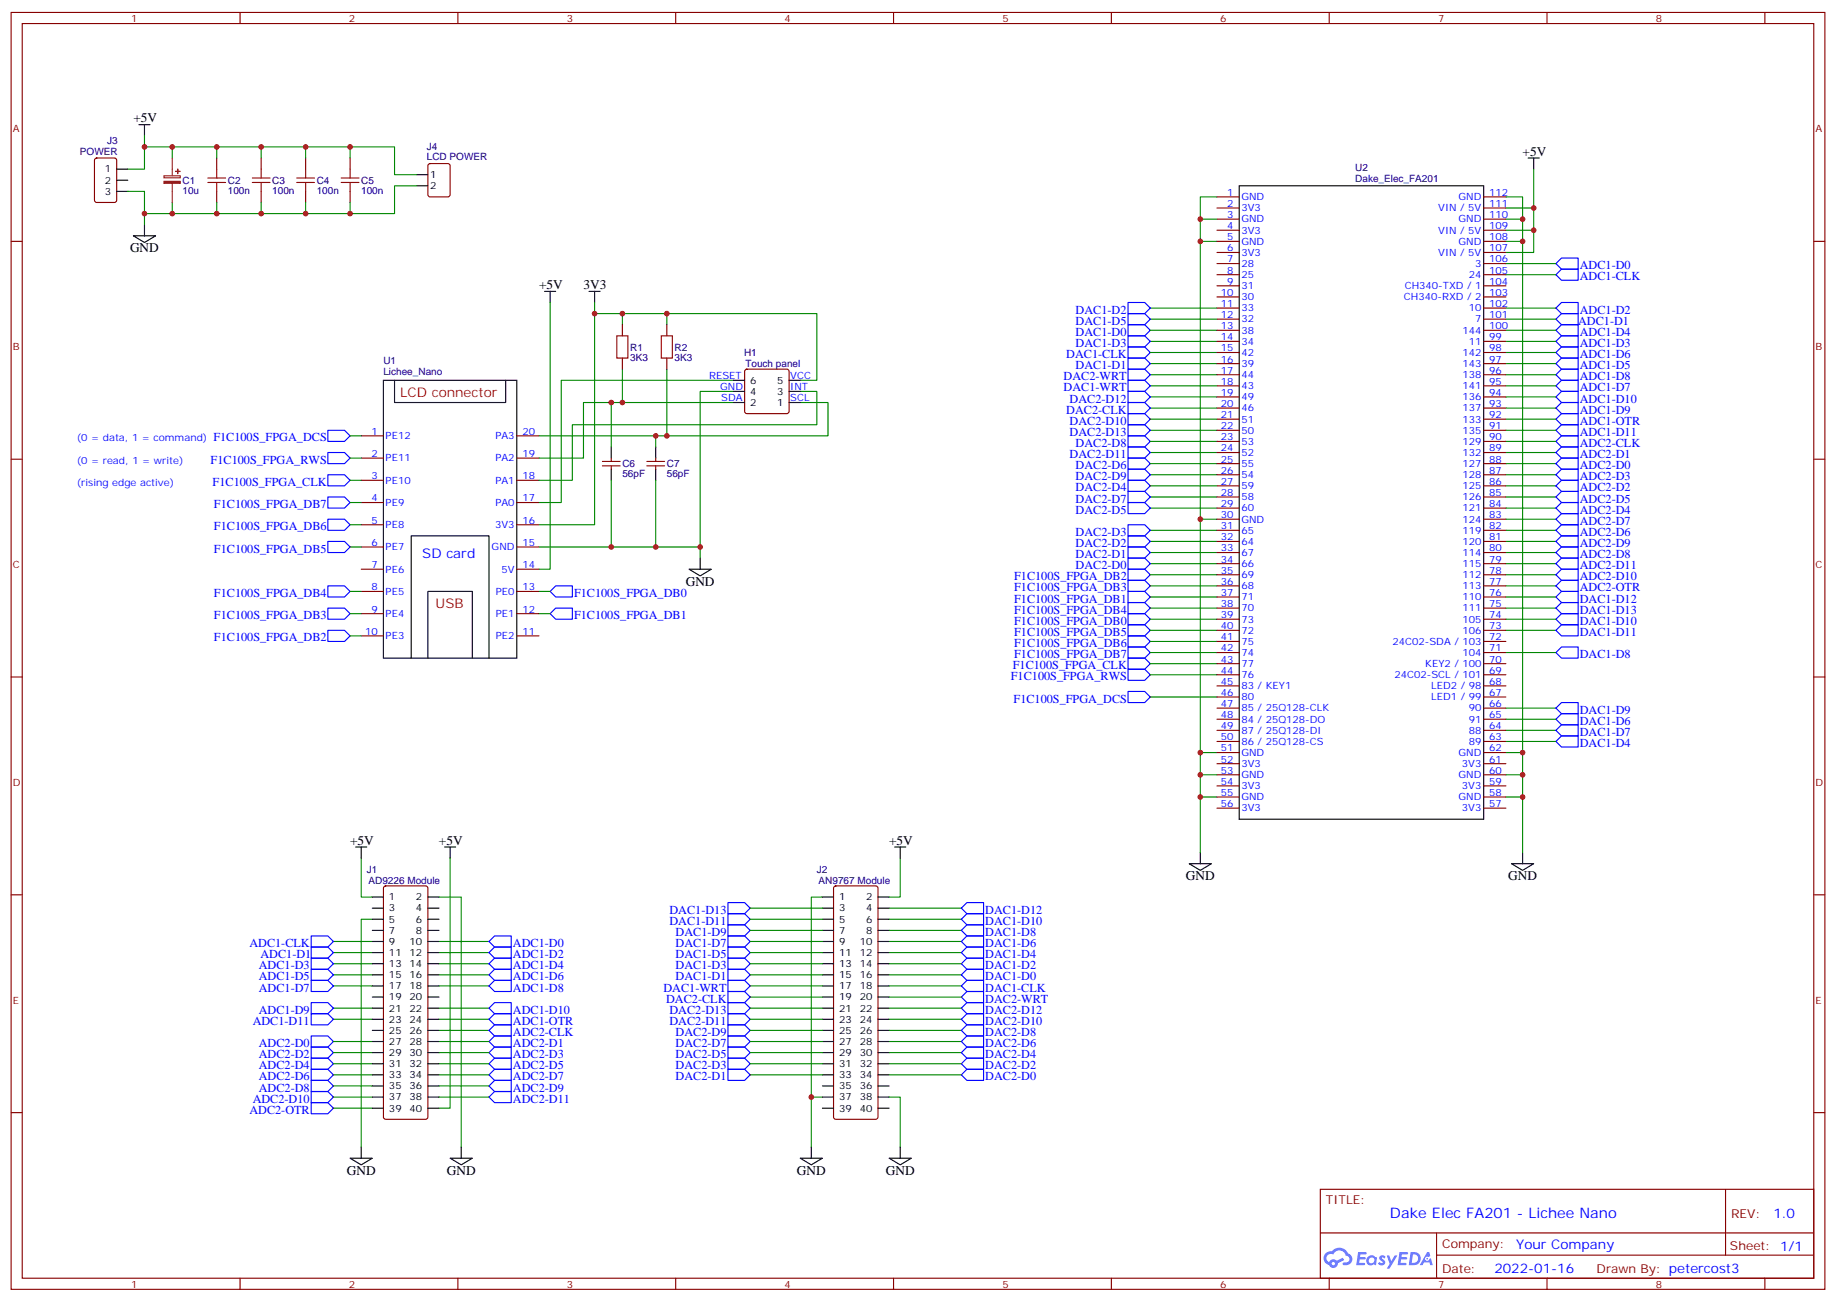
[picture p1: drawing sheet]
<svg xmlns="http://www.w3.org/2000/svg" width="583mm" height="413mm" viewBox="0 0 583 413" stroke-linecap="round" stroke-linejoin="round" font-family="sans-serif">
<g fill="none" stroke="#870000" stroke-width=".35">
<path d="M3.5 4h575.8v405.3h-575.8zM7.1 7.5h568.6v398.3h-568.6zM76.2 4v3.5M145.3 4v3.5M214.5 4v3.5M283.6 4v3.5M352.8 4v3.5M421.9 4v3.5M491.1 4v3.5M560.2 4v3.5M3.5 76.6h3.6M575.7 76.6h3.6"/>
<path d="M3.5 145.8h3.6M575.7 145.8h3.6M3.5 214.9h3.6M575.7 214.9h3.6M3.5 284.1h3.6M575.7 284.1h3.6M3.5 353.2h3.6M575.7 353.2h3.6M419.1 377.5h156.6v28.3h-156.6zM547.7 377.6v20.8M419.1 391.4h156.5M456 398.4h119.6"/>
<path d="M456 391.4v14.1M76.2 405.8v3.5M145.3 405.8v3.5M214.5 405.8v3.5M283.6 405.8v3.5M352.8 405.8v3.5M421.9 405.8v3.5M491.1 405.8v3.5M560.2 405.8v3.5"/>
</g>
<g fill="#5487ff">
<path d="M438.1 398.7a1.22 1.22 0 0 1 1.7 .3l-.4 .6a.47 .47 0 0 0-.3-.4 .47 .47 0 0 0-.5 .1l.1 .3a1.14 1.14 0 0 1 .8 1.7 1.14 1.14 0 0 1-1.9 0l-.2-.2 .5-.5 .7 .4a.29 .29 0 0 0 .3-.3 .29 .29 0 0 0-.2-.3 1.04 1.04 0 0 1-.6-1.7z"/>
<path d="M431.1 397.5h2.3l.4 .2-.2 .5h-1.8l-.1 .9h1.5l.3 .3-.3 .4h-1.6l-.2 1.1h1.7l.2 .4-.2 .3h-2.6z"/>
<path d="M444.2 397.5l2.7 .2-.1 .5h-1.8l-.2 .9h1.6l.3 .3-.4 .4h-1.6l-.1 1.1h1.7l.2 .4-.2 .3h-2.7z"/>
<path d="M453 397.5h.7l.3 1.2-.6 .3a.69 .69 0 0 0-1 .3 .69 .69 0 0 0 .4 1 .69 .69 0 0 0 .9-.6l.5-.3 .6 2.2h-.8l-.3-.9h-1.7l-.5 .9h-.8z"/>
<path d="M440.2 398.6h.8l.6 1.8 1.1-1.8h.9l-2.6 4.1h-.8l.9-1.5z"/>
<path d="M447.8 397.5l-.6 4.1h1.3a2.11 2.11 0 0 0 2.5-2.1 2.11 2.11 0 0 0-2.5-2zM448.5 398.2a1.43 1.43 0 0 1 1.6 1.6 1.43 1.43 0 0 1-2 1.1z"/>
<path d="M434.1 399.1a1.54 1.54 0 0 0-.1 2.1 1.54 1.54 0 0 0 2.1 .2l.7 .2 .3-2.3-.6-.3a1.49 1.49 0 0 0-2.4 .1zM434.3 400.1a.95 .95 0 0 1 1.9 0 .95 .95 0 0 1-1.9 0z"/>
<path d="M420.8 397.8a2.18 2.18 0 0 0 1.1 3.8 1.44 1.44 0 0 0 1.6 .9 1.44 1.44 0 0 0 1.2-1.5l2-1-.5-.7-1.9 .9a1.47 1.47 0 0 0-2.4 .5 1.39 1.39 0 0 1-.7-2 1.39 1.39 0 0 1 2-.4 2.12 2.12 0 0 1 2.2-1.3 2.12 2.12 0 0 1 1.9 1.6 1.14 1.14 0 0 1 1 1.5 1.14 1.14 0 0 1-1.6 .7 .43 .43 0 0 0-.5 .3 .43 .43 0 0 0 .4 .5 1.98 1.98 0 0 0 2.5-1.2 1.98 1.98 0 0 0-1.2-2.5 3.1 3.1 0 0 0-5.3-.7l-.9 .1zM422.7 401.1a.55 .55 0 0 1 1.1 0 .55 .55 0 0 1-1.1 0z"/>
<circle cx="453" cy="399.6" r=".26"/>
</g>
<g fill="none" stroke="#000" stroke-width=".35">
<path d="M44.1 39.6h3.5M45.9 39.6v3.5M37 53.7h3.6M37 57.2h3.6M132.3 55.5h3.5M132.3 59h3.5M485.1 50.2h3.5M486.8 50.2v3.5M37 60.7h3.6M42.3 74.9h7.1l-3.5 2.1zM45.9 71.3v3.6M172.9 92.5h3.5"/>
<path d="M174.6 92.5v3.5M187 92.5h3.5M188.7 92.5v3.5M121.7 120.7h42.3v88.2h-42.3zM125.2 120.7v7.1h35.3v-7.1M232.8 127.8h3.6M232.8 124.2h3.6M232.8 120.7h3.6M250.5 127.8h3.5M250.5 124.2h3.5M250.5 120.7h3.5M194 141.9v3.5"/>
<path d="M194 148.9v3.6M208.1 141.9v3.5M208.1 148.9v3.6M222.2 177.2v3.5M218.7 180.7h7.1l-3.6 2.1zM130.5 208.9v-38.8h24.7v38.8M135.8 208.9v-21.2h14.1v21.2M112.9 268.9h3.5M114.7 268.9v3.5M141.1 268.9h3.5M142.9 268.9v3.5M284 268.9h3.5"/>
<path d="M285.8 268.9v3.5M377.5 274.2h7l-3.5 2.1zM381 270.7v3.5M479.8 274.2h7l-3.5 2.1zM483.3 270.7v3.5M118.2 284.8h3.5M118.2 288.3h3.5M118.2 291.8h3.5M118.2 295.3h3.5M118.2 298.9h3.5M135.8 284.8h3.5M135.8 288.3h3.5"/>
<path d="M135.8 291.8h3.5M135.8 295.3h3.5M135.8 298.9h3.5M261.1 284.8h3.5M261.1 288.3h3.5M261.1 291.8h3.5M261.1 295.3h3.5M261.1 298.9h3.5M278.7 284.8h3.5M278.7 288.3h3.5M278.7 291.8h3.5M278.7 295.3h3.5"/>
<path d="M278.7 298.9h3.5M118.2 302.4h3.5M118.2 305.9h3.5M118.2 309.5h3.5M118.2 313h3.5M118.2 316.5h3.5M135.8 302.4h3.5M135.8 305.9h3.5M135.8 309.5h3.5M135.8 313h3.5M135.8 316.5h3.5M261.1 302.4h3.5"/>
<path d="M261.1 305.9h3.5M261.1 309.5h3.5M261.1 313h3.5M261.1 316.5h3.5M278.7 302.4h3.5M278.7 305.9h3.5M278.7 309.5h3.5M278.7 313h3.5M278.7 316.5h3.5M118.2 320h3.5M118.2 323.6h3.5M118.2 327.1h3.5"/>
<path d="M118.2 330.6h3.5M118.2 334.2h3.5M118.2 337.7h3.5M135.8 320h3.5M135.8 323.6h3.5M135.8 327.1h3.5M135.8 330.6h3.5M135.8 334.2h3.5M135.8 337.7h3.5M261.1 320h3.5M261.1 323.6h3.5M261.1 327.1h3.5"/>
<path d="M261.1 330.6h3.5M261.1 334.2h3.5M261.1 337.7h3.5M278.7 320h3.5M278.7 323.6h3.5M278.7 327.1h3.5M278.7 330.6h3.5M278.7 334.2h3.5M278.7 337.7h3.5M118.2 341.2h3.5M118.2 344.7h3.5M118.2 348.3h3.5"/>
<path d="M118.2 351.8h3.5M135.8 341.2h3.5M135.8 344.7h3.5M135.8 348.3h3.5M135.8 351.8h3.5M261.1 341.2h3.5M261.1 344.7h3.5M261.1 348.3h3.5M261.1 351.8h3.5M278.7 341.2h3.5M278.7 344.7h3.5M278.7 348.3h3.5"/>
<path d="M278.7 351.8h3.5M111.1 367.7h7.1l-3.5 2.1zM114.7 364.1v3.6M142.9 367.7h7l-3.5 2.1zM146.4 364.1v3.6M254 367.7h7.1l-3.6 2.1zM257.5 364.1v3.6M282.2 367.7h7.1l-3.5 2.1zM285.8 364.1v3.6"/>
</g>
<g fill="none" stroke="#870000" stroke-width=".35">
<path d="M30.2 50.4l.5-.2h5.6l.7 .4v13l-.4 .6-5.9 .1-.7-.5v-12.9zM68.8 50.2v3.5M82.9 50.2v3.5M97 50.2v3.5M111.1 50.2v3.5M136.1 52.1l.4-.2h5.7l.6 .5 .1 9.4-.5 .7h-5.9l-.6-.4-.1-9.5zM68.8 60.7v3.6M82.9 60.7v3.6M97 60.7v3.6M111.1 60.7v3.6M197.6 103.1v3.5M197.6 113.7v3.5"/>
<path d="M211.7 103.1v3.5M211.7 113.7v3.5M236.6 117.4l.5-.2h12.7l.5 .2 .2 .5v12.7l-.3 .5-.4 .2h-12.7l-.5-.2-.2-.5v-12.7zM114.7 138.4h7M164 138.4h7.1M114.7 145.4h7M114.7 152.5h7M114.7 159.5h7M164 145.4h7.1M164 152.5h7.1M164 159.5h7.1M191.2 147.9h5.6"/>
<path d="M191.2 146.5h5.6M194 145.4v1.1M194 147.9v1M205.3 147.9h5.7M205.3 146.5h5.7M208.1 145.4v1.1M208.1 147.9v1M114.7 166.6h7M114.7 173.6h7M164 166.6h7.1M164 173.6h7.1M114.7 180.7h7"/>
<path d="M114.7 187.7h7M114.7 194.8h7M164 180.7h7.1M164 187.7h7.1M164 194.8h7.1M114.7 201.9h7M164 201.9h7.1M121.9 281.4l.5-.2h12.7l.5 .2 .2 .5v72.7l-.2 .5-.5 .2h-12.7l-.5-.2-.2-.5v-72.7zM264.8 281.4l.5-.2h12.7l.5 .2 .2 .5v72.7l-.2 .5-.5 .2h-12.7l-.5-.2-.2-.5v-72.7z"/>
</g>
<g fill="none" stroke="#008700" stroke-width=".35">
<path d="M45.9 43.1v10.6h-5.3M45.9 46.6h65.2v3.6M54.7 46.6v3.6M68.8 46.6v3.6M82.9 46.6v3.6M97 46.6v3.6M111.1 46.6h14.1v8.9h7.1M132.3 59h-7.1v8.8h-14.1M486.8 53.7v26.5h-8.8M40.6 60.7h5.3v10.6M54.7 64.3v3.5M68.8 64.3v3.5"/>
<path d="M82.9 64.3v3.5M97 64.3v3.5M111.1 64.3v3.5h-65.2M381 69.6h5.3M381 76.6h5.3M386.3 62.5h-5.3v208.2M478 62.5h5.3v208.2M478 69.6h5.3M478 76.6h5.3M478 73.1h8.8M478 66h8.8M174.6 96v84.7h-3.5"/>
<path d="M188.7 99.6h70.6v21.1h-5.3M188.7 96v70.6h-17.6M197.6 99.6v3.5M211.7 99.6v3.5M365.1 97.8h21.2M478 97.8h15.9M478 87.2h15.9M478 83.7h15.9M197.6 117.2v10.6M211.7 117.2v21.2M365.1 104.8h21.2M365.1 101.3h21.2"/>
<path d="M365.1 119h21.2M365.1 111.9h21.2M365.1 115.4h21.2M365.1 108.4h21.2M478 104.8h15.9M478 101.3h15.9M478 119h15.9M478 111.9h15.9M478 115.4h15.9M478 108.4h15.9M111.1 138.4h3.6M194 127.8v14.1"/>
<path d="M208.1 138.4v3.5M232.8 124.2h-10.6v53M232.8 127.8h-47.6v17.6h-14.1M232.8 120.7h-54.6v38.8h-7.1M254 127.8h8.8v10.6h-91.7M254 124.2h5.3v10.6h-77.6v17.7h-10.6M365.1 126h21.2M365.1 133.1h21.2M365.1 122.5h21.2M365.1 129.5h21.2M365.1 136.6h21.2M478 126h15.9"/>
<path d="M478 133.1h15.9M478 122.5h15.9M478 129.5h15.9M478 136.6h15.9M111.1 159.5h3.6M111.1 152.5h3.6M111.1 145.4h3.6M194 152.5v21.1M208.1 152.5v21.1M365.1 154.2h21.2M365.1 140.1h21.2M365.1 147.2h21.2"/>
<path d="M365.1 157.8h21.2M365.1 143.7h21.2M365.1 150.7h21.2M478 154.2h15.9M478 140.1h15.9M478 147.2h15.9M478 157.8h15.9M478 143.7h15.9M478 150.7h15.9M111.1 173.6h3.6M111.1 166.6h3.6M171.1 173.6h51.1"/>
<path d="M365.1 178.9h21.2M365.1 171.9h21.2M365.1 175.4h21.2M365.1 168.3h21.2M365.1 161.3h21.2M381 164.8h5.3M478 164.8h15.9M478 178.9h15.9M478 171.9h15.9M478 175.4h15.9M478 168.3h15.9M478 161.3h15.9"/>
<path d="M111.1 187.7h3.6M111.1 194.8h3.6M171.1 187.7h3.5M171.1 194.8h3.5M365.1 196.6h21.2M365.1 182.5h21.2M365.1 189.5h21.2M365.1 193h21.2M365.1 186h21.2M478 196.6h15.9M478 182.5h15.9M478 189.5h15.9"/>
<path d="M478 193h15.9M478 186h15.9M111.1 201.9h3.6M365.1 203.6h21.2M365.1 200.1h21.2M365.1 207.2h21.2M365.1 210.7h21.2M365.1 214.2h21.2M478 200.1h15.9M478 207.2h15.9M365.1 221.3h21.2M381 238.9h5.3"/>
<path d="M478 238.9h5.3M478 228.3h15.9M478 235.4h15.9M478 231.8h15.9M478 224.8h15.9M381 246h5.3M381 253h5.3M478 246h5.3M478 253h5.3M114.7 272.4v12.4h3.5M142.9 272.4v79.4h-3.6M285.8 272.4v12.4h-3.6"/>
<path d="M105.8 298.9h12.4M118.2 291.8h-3.5v72.3M139.3 284.8h7.1v79.3M139.3 298.9h15.9M238.1 298.9h23M238.1 288.3h23M238.1 291.8h23M238.1 295.3h23M261.1 284.8h-3.6v79.3M282.2 298.9h23M282.2 288.3h23M282.2 291.8h23"/>
<path d="M282.2 295.3h23M105.8 302.4h12.4M105.8 305.9h12.4M105.8 309.5h12.4M105.8 313h12.4M139.3 302.4h15.9M139.3 305.9h15.9M139.3 309.5h15.9M139.3 313h15.9M238.1 302.4h23M238.1 305.9h23M238.1 309.5h23"/>
<path d="M238.1 313h23M238.1 316.5h23M282.2 302.4h23M282.2 305.9h23M282.2 309.5h23M282.2 313h23M282.2 316.5h23M105.8 330.6h12.4M105.8 334.2h12.4M105.8 337.7h12.4M105.8 320h12.4M105.8 323.6h12.4"/>
<path d="M139.3 330.6h15.9M139.3 334.2h15.9M139.3 337.7h15.9M139.3 327.1h15.9M139.3 320h15.9M139.3 323.6h15.9M238.1 330.6h23M238.1 334.2h23M238.1 337.7h23M238.1 327.1h23M238.1 320h23M238.1 323.6h23"/>
<path d="M282.2 330.6h23M282.2 334.2h23M282.2 337.7h23M282.2 327.1h23M282.2 320h23M282.2 323.6h23M105.8 341.2h12.4M105.8 344.7h12.4M105.8 348.3h12.4M105.8 351.8h12.4M139.3 341.2h15.9M139.3 344.7h15.9"/>
<path d="M139.3 348.3h15.9M238.1 341.2h23M257.5 348.3h3.6M282.2 348.3h3.6v15.8M282.2 341.2h23"/>
</g>
<g fill="none" stroke="#00f" stroke-width=".35">
<path d="M358.1 96h5.3l1.7 1.8-1.7 1.8h-5.3zM358.1 99.6h5.3l1.7 1.7-1.7 1.8h-5.3zM495.7 85.4h5.2v3.6h-5.2l-1.8-1.8zM495.7 99.6h5.2v3.5h-5.2l-1.8-1.8zM495.7 81.9h5.2v3.5h-5.2l-1.8-1.7zM495.7 96h5.2v3.6h-5.2l-1.8-1.8zM358.1 103.1h5.3l1.7 1.7-1.7 1.8h-5.3zM358.1 117.2h5.3l1.7 1.8-1.7 1.7h-5.3zM358.1 110.1h5.3l1.7 1.8-1.7 1.8h-5.3zM358.1 113.7h5.3l1.7 1.7-1.7 1.8h-5.3zM358.1 106.6h5.3l1.7 1.8-1.7 1.7h-5.3zM495.7 106.6h5.2v3.5h-5.2l-1.8-1.7z"/>
<path d="M495.7 113.7h5.2v3.5h-5.2l-1.8-1.8zM495.7 103.1h5.2v3.5h-5.2l-1.8-1.8zM495.7 110.1h5.2v3.6h-5.2l-1.8-1.8zM495.7 117.2h5.2v3.5h-5.2l-1.8-1.7zM104.1 136.6h5.3l1.7 1.8-1.7 1.7h-5.3zM358.1 138.4h5.3l1.7 1.7-1.7 1.8h-5.3zM358.1 131.3h5.3l1.7 1.8-1.7 1.7h-5.3zM358.1 124.2h5.3l1.7 1.8-1.7 1.8h-5.3zM358.1 134.8h5.3l1.7 1.8-1.7 1.8h-5.3zM358.1 127.8h5.3l1.7 1.7-1.7 1.8h-5.3zM358.1 120.7h5.3l1.7 1.8-1.7 1.7h-5.3zM495.7 120.7h5.2v3.5h-5.2l-1.8-1.7z"/>
<path d="M495.7 127.8h5.2v3.5h-5.2l-1.8-1.8zM495.7 134.8h5.2v3.6h-5.2l-1.8-1.8zM495.7 124.2h5.2v3.6h-5.2l-1.8-1.8zM495.7 131.3h5.2v3.5h-5.2l-1.8-1.7zM495.7 138.4h5.2v3.5h-5.2l-1.8-1.8zM104.1 157.8h5.3l1.7 1.7-1.7 1.8h-5.3zM104.1 150.7h5.3l1.7 1.8-1.7 1.7h-5.3zM104.1 143.7h5.3l1.7 1.7-1.7 1.8h-5.3zM358.1 152.5h5.3l1.7 1.7-1.7 1.8h-5.3zM358.1 145.4h5.3l1.7 1.8-1.7 1.7h-5.3zM358.1 159.5h5.3l1.7 1.8-1.7 1.8h-5.3zM358.1 156h5.3l1.7 1.8-1.7 1.7h-5.3z"/>
<path d="M358.1 148.9h5.3l1.7 1.8-1.7 1.8h-5.3zM358.1 141.9h5.3l1.7 1.8-1.7 1.7h-5.3zM495.7 159.5h5.2v3.6h-5.2l-1.8-1.8zM495.7 152.5h5.2v3.5h-5.2l-1.8-1.8zM495.7 145.4h5.2v3.5h-5.2l-1.8-1.7zM495.7 156h5.2v3.5h-5.2l-1.8-1.7zM495.7 148.9h5.2v3.6h-5.2l-1.8-1.8zM495.7 141.9h5.2v3.5h-5.2l-1.8-1.7zM104.1 171.9h5.3l1.7 1.7-1.7 1.8h-5.3zM104.1 164.8h5.3l1.7 1.8-1.7 1.7h-5.3zM358.1 177.2h5.3l1.7 1.7-1.7 1.8h-5.3zM358.1 170.1h5.3l1.7 1.8-1.7 1.7h-5.3z"/>
<path d="M358.1 173.6h5.3l1.7 1.8-1.7 1.8h-5.3zM358.1 166.6h5.3l1.7 1.7-1.7 1.8h-5.3zM495.7 173.6h5.2v3.6h-5.2l-1.8-1.8zM495.7 166.6h5.2v3.5h-5.2l-1.8-1.8zM495.7 177.2h5.2v3.5h-5.2l-1.8-1.8zM495.7 170.1h5.2v3.5h-5.2l-1.8-1.7zM495.7 163.1h5.2v3.5h-5.2l-1.8-1.8zM104.1 193h5.3l1.7 1.8-1.7 1.8h-5.3zM104.1 186h5.3l1.7 1.7-1.7 1.8h-5.3zM176.4 186h5.3v3.5h-5.3l-1.8-1.8zM176.4 193h5.3v3.6h-5.3l-1.8-1.8zM358.1 198.3h5.3l1.7 1.8-1.7 1.8h-5.3z"/>
<path d="M358.1 191.3h5.3l1.7 1.7-1.7 1.8h-5.3zM358.1 184.2h5.3l1.7 1.8-1.7 1.7h-5.3zM358.1 180.7h5.3l1.7 1.8-1.7 1.7h-5.3zM358.1 187.7h5.3l1.7 1.8-1.7 1.8h-5.3zM358.1 194.8h5.3l1.7 1.8-1.7 1.7h-5.3zM495.7 194.8h5.2v3.5h-5.2l-1.8-1.7zM495.7 187.7h5.2v3.6h-5.2l-1.8-1.8zM495.7 198.3h5.2v3.6h-5.2l-1.8-1.8zM495.7 191.3h5.2v3.5h-5.2l-1.8-1.8zM495.7 180.7h5.2v3.5h-5.2l-1.8-1.7zM495.7 184.2h5.2v3.5h-5.2l-1.8-1.7zM104.1 200.1h5.3l1.7 1.8-1.7 1.7h-5.3z"/>
<path d="M358.1 219.5h5.3l1.7 1.8-1.7 1.7h-5.3zM358.1 212.4h5.3l1.7 1.8-1.7 1.8h-5.3zM358.1 208.9h5.3l1.7 1.8-1.7 1.7h-5.3zM358.1 205.4h5.3l1.7 1.8-1.7 1.7h-5.3zM358.1 201.9h5.3l1.7 1.7-1.7 1.8h-5.3zM495.7 205.4h5.2v3.5h-5.2l-1.8-1.7zM495.7 233.6h5.2v3.5h-5.2l-1.8-1.7zM495.7 226.6h5.2v3.5h-5.2l-1.8-1.8zM495.7 230.1h5.2v3.5h-5.2l-1.8-1.8zM495.7 223h5.2v3.6h-5.2l-1.8-1.8zM98.8 297.1h5.3l1.7 1.8-1.7 1.7h-5.3zM157 297.1h5.3v3.5h-5.3l-1.8-1.7z"/>
<path d="M231.1 286.5h5.3l1.7 1.8-1.7 1.8h-5.3zM231.1 290.1h5.3l1.7 1.7-1.7 1.8h-5.3zM231.1 293.6h5.3l1.7 1.7-1.7 1.8h-5.3zM231.1 297.1h5.3l1.7 1.8-1.7 1.7h-5.3zM306.9 286.5h5.3v3.6h-5.3l-1.7-1.8zM306.9 290.1h5.3v3.5h-5.3l-1.7-1.8zM306.9 293.6h5.3v3.5h-5.3l-1.7-1.8zM306.9 297.1h5.3v3.5h-5.3l-1.7-1.7zM98.8 318.3h5.3l1.7 1.7-1.7 1.8h-5.3zM98.8 311.2h5.3l1.7 1.8-1.7 1.7h-5.3zM98.8 307.7h5.3l1.7 1.8-1.7 1.7h-5.3zM98.8 304.2h5.3l1.7 1.7-1.7 1.8h-5.3z"/>
<path d="M98.8 300.6h5.3l1.7 1.8-1.7 1.8h-5.3zM155.2 309.5l1.8-1.8h5.3v3.5h-5.3zM157 318.3h5.3v3.5h-5.3l-1.8-1.8zM157 311.2h5.3v3.5h-5.3l-1.8-1.7zM157 304.2h5.3v3.5h-5.3l-1.8-1.8zM157 300.6h5.3v3.6h-5.3l-1.8-1.8zM231.1 311.2h5.3l1.7 1.8-1.7 1.7h-5.3zM231.1 314.7h5.3l1.7 1.8-1.7 1.8h-5.3zM231.1 318.3h5.3l1.7 1.7-1.7 1.8h-5.3zM231.1 300.6h5.3l1.7 1.8-1.7 1.8h-5.3zM231.1 304.2h5.3l1.7 1.7-1.7 1.8h-5.3zM231.1 307.7h5.3l1.7 1.8-1.7 1.7h-5.3z"/>
<path d="M306.9 311.2h5.3v3.5h-5.3l-1.7-1.7zM306.9 314.7h5.3v3.6h-5.3l-1.7-1.8zM306.9 318.3h5.3v3.5h-5.3l-1.7-1.8zM306.9 300.6h5.3v3.6h-5.3l-1.7-1.8zM306.9 304.2h5.3v3.5h-5.3l-1.7-1.8zM306.9 307.7h5.3v3.5h-5.3l-1.7-1.7zM98.8 328.9h5.3l1.7 1.7-1.7 1.8h-5.3zM98.8 332.4h5.3l1.7 1.8-1.7 1.7h-5.3zM98.8 335.9h5.3l1.7 1.8-1.7 1.7h-5.3zM98.8 339.4h5.3l1.7 1.8-1.7 1.8h-5.3zM98.8 321.8h5.3l1.7 1.8-1.7 1.7h-5.3zM157 328.9h5.3v3.5h-5.3l-1.8-1.8z"/>
<path d="M157 332.4h5.3v3.5h-5.3l-1.8-1.7zM157 335.9h5.3v3.5h-5.3l-1.8-1.7zM157 325.3h5.3v3.6h-5.3l-1.8-1.8zM157 321.8h5.3v3.5h-5.3l-1.8-1.7zM231.1 321.8h5.3l1.7 1.8-1.7 1.7h-5.3zM231.1 325.3h5.3l1.7 1.8-1.7 1.8h-5.3zM231.1 328.9h5.3l1.7 1.7-1.7 1.8h-5.3zM231.1 332.4h5.3l1.7 1.8-1.7 1.7h-5.3zM231.1 335.9h5.3l1.7 1.8-1.7 1.7h-5.3zM231.1 339.4h5.3l1.7 1.8-1.7 1.8h-5.3zM306.9 321.8h5.3v3.5h-5.3l-1.7-1.7zM306.9 325.3h5.3v3.6h-5.3l-1.7-1.8z"/>
<path d="M306.9 328.9h5.3v3.5h-5.3l-1.7-1.8zM306.9 332.4h5.3v3.5h-5.3l-1.7-1.7zM306.9 335.9h5.3v3.5h-5.3l-1.7-1.7zM306.9 339.4h5.3v3.6h-5.3l-1.7-1.8zM98.8 350h5.3l1.7 1.8-1.7 1.8h-5.3zM98.8 343h5.3l1.7 1.7-1.7 1.8h-5.3zM98.8 346.5h5.3l1.7 1.8-1.7 1.7h-5.3zM155.2 341.2l1.8-1.8h5.3v3.6h-5.3zM155.2 348.3l1.8-1.8h5.3v3.5h-5.3zM157 343h5.3v3.5h-5.3l-1.8-1.8z"/>
</g>
<g fill="none" stroke="#a10000" stroke-width=".35">
<path d="M66 57.9h5.6M66 56.5h5.6M68.8 53.7v2.8M68.8 57.9v2.8M80.1 57.9h5.6M80.1 56.5h5.6M82.9 53.7v2.8M82.9 57.9v2.8M94.2 57.9h5.6M94.2 56.5h5.6M97 53.7v2.8M97 57.9v2.8"/>
<path d="M108.3 57.9h5.6M108.3 56.5h5.6M111.1 53.7v2.8M111.1 57.9v2.8M195.8 106.6h3.5v7.1h-3.5zM209.9 106.6h3.5v7.1h-3.5z"/>
</g>
<path d="M52 55.8h5.2v.6h-5.2zM54.7 50.2v5.6M54.7 58.3v6" fill="none" stroke="#8c2424" stroke-width=".35"/>
<g fill="#8c2424" stroke="#8c2424" stroke-width=".35">
<path d="M52 57.6h5.2v.6h-5.2z"/>
<path d="M55.7 54.4h1.4z"/>
<path d="M56.4 53.7v1.4z"/>
</g>
<g fill="#c00">
<circle cx="211.7" cy="99.6" r=".88"/>
<circle cx="222.3" cy="173.6" r=".88"/>
<circle cx="194" cy="173.6" r=".88"/>
<circle cx="208.1" cy="173.6" r=".88"/>
<circle cx="188.7" cy="99.6" r=".88"/>
<circle cx="197.6" cy="99.6" r=".88"/>
<circle cx="194" cy="127.8" r=".88"/>
<circle cx="197.6" cy="127.8" r=".88"/>
<circle cx="211.7" cy="138.4" r=".88"/>
<circle cx="208.1" cy="138.4" r=".88"/>
<circle cx="257.5" cy="348.3" r=".88"/>
<circle cx="45.9" cy="46.6" r=".88"/>
<circle cx="54.7" cy="46.6" r=".88"/>
<circle cx="68.8" cy="46.6" r=".88"/>
<circle cx="82.9" cy="46.6" r=".88"/>
<circle cx="97" cy="46.6" r=".88"/>
<circle cx="45.9" cy="67.8" r=".88"/>
<circle cx="54.7" cy="67.8" r=".88"/>
<circle cx="68.8" cy="67.8" r=".88"/>
<circle cx="82.9" cy="67.8" r=".88"/>
<circle cx="97" cy="67.8" r=".88"/>
<circle cx="483.3" cy="69.6" r=".88"/>
<circle cx="483.3" cy="76.6" r=".88"/>
<circle cx="483.3" cy="238.9" r=".88"/>
<circle cx="483.3" cy="246" r=".88"/>
<circle cx="483.3" cy="253" r=".88"/>
<circle cx="381" cy="69.6" r=".88"/>
<circle cx="381" cy="76.6" r=".88"/>
<circle cx="381" cy="164.8" r=".88"/>
<circle cx="381" cy="238.9" r=".88"/>
<circle cx="381" cy="246" r=".88"/>
<circle cx="381" cy="253" r=".88"/>
<circle cx="486.8" cy="73.1" r=".88"/>
<circle cx="486.8" cy="66" r=".88"/>
<circle cx="111.1" cy="46.6" r=".88"/>
<circle cx="111.1" cy="67.8" r=".88"/>
</g>
<path d="M393.3 59h77.7v201.1h-77.7z" fill="none" stroke="#000" stroke-width=".35"/>
<g fill="none" stroke="#870000" stroke-width=".35">
<path d="M386.3 62.5h7M386.3 66h7M386.3 69.6h7M386.3 73.1h7M386.3 76.6h7M471 62.5h7M471 66h7M471 69.6h7M471 73.1h7M471 76.6h7M386.3 80.2h7M386.3 83.7h7"/>
<path d="M386.3 87.2h7M386.3 90.7h7M386.3 94.3h7M386.3 97.8h7M471 80.2h7M471 83.7h7M471 87.2h7M471 90.7h7M471 94.3h7M471 97.8h7M386.3 101.3h7M386.3 104.8h7"/>
<path d="M386.3 108.4h7M386.3 111.9h7M386.3 115.4h7M386.3 119h7M471 101.3h7M471 104.8h7M471 108.4h7M471 111.9h7M471 115.4h7M471 119h7M386.3 122.5h7M386.3 126h7"/>
<path d="M386.3 129.5h7M386.3 133.1h7M386.3 136.6h7M471 122.5h7M471 126h7M471 129.5h7M471 133.1h7M471 136.6h7M386.3 140.1h7M386.3 143.7h7M386.3 147.2h7M386.3 150.7h7"/>
<path d="M386.3 154.2h7M386.3 157.8h7M471 140.1h7M471 143.7h7M471 147.2h7M471 150.7h7M471 154.2h7M471 157.8h7M386.3 161.3h7M386.3 164.8h7M386.3 168.3h7M386.3 171.9h7"/>
<path d="M386.3 175.4h7M386.3 178.9h7M471 161.3h7M471 164.8h7M471 168.3h7M471 171.9h7M471 175.4h7M471 178.9h7M386.3 182.5h7M386.3 186h7M386.3 189.5h7M386.3 193h7"/>
<path d="M386.3 196.6h7M471 182.5h7M471 186h7M471 189.5h7M471 193h7M471 196.6h7M386.3 200.1h7M386.3 203.6h7M386.3 207.2h7M386.3 210.7h7M386.3 214.2h7M386.3 217.7h7"/>
<path d="M471 200.1h7M471 203.6h7M471 207.2h7M471 210.7h7M471 214.2h7M471 217.7h7M386.3 221.3h7M386.3 224.8h7M386.3 228.3h7M386.3 231.8h7M386.3 235.4h7M386.3 238.9h7"/>
<path d="M471 221.3h7M471 224.8h7M471 228.3h7M471 231.8h7M471 235.4h7M471 238.9h7M386.3 242.4h7M386.3 246h7M386.3 249.5h7M386.3 253h7M386.3 256.5h7M471 242.4h7"/>
<path d="M471 246h7M471 249.5h7M471 253h7M471 256.5h7"/>
</g>
<text font-size="4.6" fill="#00f" x="441.2" y="386.6">Dake Elec FA201 - Lichee Nano</text>
<g font-size="4.2">
<text x="42.3" y="38.9">+5V</text>
<text x="483.3" y="49.5">+5V</text>
<text x="41.3" y="80.2">GND</text>
<text x="171.1" y="91.8">+5V</text>
<text x="185.2" y="91.8">3V3</text>
<text x="217.7" y="186">GND</text>
<text x="111.1" y="268.2">+5V</text>
<text x="139.3" y="268.2">+5V</text>
<text x="282.2" y="268.2">+5V</text>
<text x="376.4" y="279.5">GND</text>
<text x="478.7" y="279.5">GND</text>
<text x="110.1" y="373">GND</text>
<text x="141.8" y="373">GND</text>
<text x="252.9" y="373">GND</text>
<text x="281.2" y="373">GND</text>
</g>
<g font-size="4.2" fill="#f00">
<text x="127" y="126">LCD connector</text>
<text x="138.3" y="193">USB</text>
</g>
<g font-size="4.2" fill="#00f">
<text x="134.1" y="177.2">SD card</text>
<text x="562.9" y="386.8">1.0</text>
<text x="481.3" y="396.4">Your Company</text>
<text x="474.4" y="404.2">2022-01-16</text>
</g>
<g font-size="3.9" fill="#00f">
<text x="501.5" y="89">ADC1-CLK</text>
<text x="501.5" y="85.4">ADC1-D0</text>
<text x="341.4" y="99.6">DAC1-D2</text>
<text x="501.5" y="99.6">ADC1-D2</text>
<text x="341.4" y="106.6">DAC1-D0</text>
<text x="341.4" y="103.1">DAC1-D5</text>
<text x="500.9" y="103.1">ADC1-D1</text>
<text x="501.5" y="106.6">ADC1-D4</text>
<text x="338.4" y="113.7">DAC1-CLK</text>
<text x="341.4" y="110.1">DAC1-D3</text>
<text x="501.5" y="110.1">ADC1-D3</text>
<text x="501.5" y="113.7">ADC1-D6</text>
<text x="341.4" y="117.2">DAC1-D1</text>
<text x="501.5" y="117.2">ADC1-D5</text>
<text x="337.6" y="120.7">DAC2-WRT</text>
<text x="337.6" y="124.2">DAC1-WRT</text>
<text x="501.5" y="124.2">ADC1-D7</text>
<text x="501.5" y="120.7">ADC1-D8</text>
<text x="338.4" y="131.3">DAC2-CLK</text>
<text x="339.5" y="127.8">DAC2-D12</text>
<text x="501.5" y="131.3">ADC1-D9</text>
<text x="501.5" y="127.8">ADC1-D10</text>
<text x="339.5" y="134.8">DAC2-D10</text>
<text x="501.5" y="134.8">ADC1-OTR</text>
<text x="67.7" y="140.1">F1C100S_FPGA_DCS</text>
<text x="339.5" y="138.4">DAC2-D13</text>
<text x="341.4" y="141.9">DAC2-D8</text>
<text x="501.5" y="138.4">ADC1-D11</text>
<text x="501.5" y="141.9">ADC2-CLK</text>
<text x="66.9" y="147.2">F1C100S_FPGA_RWS</text>
<text x="339.5" y="145.4">DAC2-D11</text>
<text x="341.4" y="148.9">DAC2-D6</text>
<text x="501.5" y="148.9">ADC2-D0</text>
<text x="501.5" y="145.4">ADC2-D1</text>
<text x="67.5" y="154.2">F1C100S_FPGA_CLK</text>
<text x="341.4" y="156">DAC2-D4</text>
<text x="341.4" y="152.5">DAC2-D9</text>
<text x="501.5" y="156">ADC2-D2</text>
<text x="501.5" y="152.5">ADC2-D3</text>
<text x="67.9" y="161.3">F1C100S_FPGA_DB7</text>
<text x="341.4" y="159.5">DAC2-D7</text>
<text x="501.5" y="159.5">ADC2-D5</text>
<text x="341.4" y="163.1">DAC2-D5</text>
<text x="501.5" y="163.1">ADC2-D4</text>
<text x="501.5" y="166.6">ADC2-D7</text>
<text x="67.9" y="168.3">F1C100S_FPGA_DB6</text>
<text x="341.4" y="173.6">DAC2-D2</text>
<text x="341.4" y="170.1">DAC2-D3</text>
<text x="501.5" y="170.1">ADC2-D6</text>
<text x="501.5" y="173.6">ADC2-D9</text>
<text x="67.9" y="175.4">F1C100S_FPGA_DB5</text>
<text x="341.4" y="177.2">DAC2-D1</text>
<text x="501.5" y="177.2">ADC2-D8</text>
<text x="321.9" y="184.2">F1C100S_FPGA_DB2</text>
<text x="341.4" y="180.7">DAC2-D0</text>
<text x="501.5" y="184.2">ADC2-D10</text>
<text x="501.5" y="180.7">ADC2-D11</text>
<text x="67.9" y="189.5">F1C100S_FPGA_DB4</text>
<text x="182.2" y="189.5">F1C100S_FPGA_DB0</text>
<text x="321.9" y="187.7">F1C100S_FPGA_DB3</text>
<text x="321.9" y="191.3">F1C100S_FPGA_DB1</text>
<text x="501.5" y="191.3">DAC1-D12</text>
<text x="501.5" y="187.7">ADC2-OTR</text>
<text x="67.9" y="196.6">F1C100S_FPGA_DB3</text>
<text x="182.2" y="196.6">F1C100S_FPGA_DB1</text>
<text x="321.9" y="194.8">F1C100S_FPGA_DB4</text>
<text x="501.5" y="194.8">DAC1-D13</text>
<text x="67.9" y="203.6">F1C100S_FPGA_DB2</text>
<text x="321.9" y="201.9">F1C100S_FPGA_DB5</text>
<text x="321.9" y="198.3">F1C100S_FPGA_DB0</text>
<text x="501.5" y="198.3">DAC1-D10</text>
<text x="501.5" y="201.9">DAC1-D11</text>
<text x="321.9" y="208.9">F1C100S_FPGA_DB7</text>
<text x="321.9" y="205.4">F1C100S_FPGA_DB6</text>
<text x="501.5" y="208.9">DAC1-D8</text>
<text x="320.9" y="216">F1C100S_FPGA_RWS</text>
<text x="321.5" y="212.4">F1C100S_FPGA_CLK</text>
<text x="321.7" y="223">F1C100S_FPGA_DCS</text>
<text x="501.5" y="226.6">DAC1-D9</text>
<text x="501.5" y="230.1">DAC1-D6</text>
<text x="501.5" y="233.6">DAC1-D7</text>
<text x="501.5" y="237.1">DAC1-D4</text>
<text x="212.5" y="290.1">DAC1-D13</text>
<text x="212.5" y="293.6">DAC1-D11</text>
<text x="312.7" y="290.1">DAC1-D12</text>
<text x="312.7" y="293.6">DAC1-D10</text>
<text x="214.4" y="297.1">DAC1-D9</text>
<text x="312.7" y="297.1">DAC1-D8</text>
<text x="79.2" y="300.6">ADC1-CLK</text>
<text x="82.7" y="304.2">ADC1-D1</text>
<text x="162.8" y="304.2">ADC1-D2</text>
<text x="162.8" y="300.6">ADC1-D0</text>
<text x="214.4" y="300.6">DAC1-D7</text>
<text x="214.4" y="304.2">DAC1-D5</text>
<text x="312.7" y="300.6">DAC1-D6</text>
<text x="312.7" y="304.2">DAC1-D4</text>
<text x="82.1" y="311.2">ADC1-D5</text>
<text x="82.1" y="307.7">ADC1-D3</text>
<text x="162.8" y="311.2">ADC1-D6</text>
<text x="162.8" y="307.7">ADC1-D4</text>
<text x="214.4" y="307.7">DAC1-D3</text>
<text x="214.4" y="311.2">DAC1-D1</text>
<text x="312.7" y="307.7">DAC1-D2</text>
<text x="312.7" y="311.2">DAC1-D0</text>
<text x="82.1" y="314.7">ADC1-D7</text>
<text x="162.8" y="314.7">ADC1-D8</text>
<text x="210.6" y="314.7">DAC1-WRT</text>
<text x="312.7" y="314.7">DAC1-CLK</text>
<text x="82.1" y="321.8">ADC1-D9</text>
<text x="162.8" y="321.8">ADC1-D10</text>
<text x="211.4" y="318.3">DAC2-CLK</text>
<text x="212.5" y="321.8">DAC2-D13</text>
<text x="312.7" y="318.3">DAC2-WRT</text>
<text x="312.7" y="321.8">DAC2-D12</text>
<text x="80.2" y="325.3">ADC1-D11</text>
<text x="162.8" y="328.9">ADC2-CLK</text>
<text x="162.8" y="325.3">ADC1-OTR</text>
<text x="212.5" y="325.3">DAC2-D11</text>
<text x="214.4" y="328.9">DAC2-D9</text>
<text x="312.7" y="325.3">DAC2-D10</text>
<text x="312.7" y="328.9">DAC2-D8</text>
<text x="82.1" y="332.4">ADC2-D0</text>
<text x="82.1" y="335.9">ADC2-D2</text>
<text x="162.8" y="332.4">ADC2-D1</text>
<text x="162.8" y="335.9">ADC2-D3</text>
<text x="214.4" y="332.4">DAC2-D7</text>
<text x="214.4" y="335.9">DAC2-D5</text>
<text x="312.7" y="332.4">DAC2-D6</text>
<text x="312.7" y="335.9">DAC2-D4</text>
<text x="82.1" y="339.4">ADC2-D4</text>
<text x="162.8" y="339.4">ADC2-D5</text>
<text x="214.4" y="339.4">DAC2-D3</text>
<text x="312.7" y="339.4">DAC2-D2</text>
<text x="82.1" y="343">ADC2-D6</text>
<text x="82.1" y="346.5">ADC2-D8</text>
<text x="162.8" y="343">ADC2-D7</text>
<text x="162.8" y="346.5">ADC2-D9</text>
<text x="214.4" y="343">DAC2-D1</text>
<text x="312.7" y="343">DAC2-D0</text>
<text x="79.2" y="353.6">ADC2-OTR</text>
<text x="80.2" y="350">ADC2-D10</text>
<text x="162.8" y="350">ADC2-D11</text>
</g>
<g font-size="3.9" fill="#800">
<text x="420.9" y="382.1">TITLE:</text>
<text x="549.5" y="386.8">REV:</text>
<text x="457.8" y="396.3">Company:</text>
<text x="549.1" y="396.9">Sheet: 1/1</text>
<text x="457.8" y="404">Date:</text>
<text x="506.8" y="404.1">Drawn By: petercost3</text>
</g>
<g font-size="3.2" fill="#800">
<text x="41.6" y="6.9">1</text>
<text x="110.8" y="6.9">2</text>
<text x="179.9" y="6.9">3</text>
<text x="249.1" y="6.9">4</text>
<text x="318.2" y="6.9">5</text>
<text x="387.3" y="6.9">6</text>
<text x="456.5" y="6.9">7</text>
<text x="525.6" y="6.9">8</text>
<text x="4.1" y="42.1">A</text>
<text x="576.3" y="42.1">A</text>
<text x="4.1" y="111.2">B</text>
<text x="576.3" y="111.2">B</text>
<text x="4.1" y="180.3">C</text>
<text x="576.3" y="180.3">C</text>
<text x="4.1" y="249.5">D</text>
<text x="576.3" y="249.5">D</text>
<text x="4.1" y="318.6">E</text>
<text x="576.3" y="318.6">E</text>
<text x="41.6" y="408.8">1</text>
<text x="110.8" y="408.8">2</text>
<text x="179.9" y="408.8">3</text>
<text x="249.1" y="408.8">4</text>
<text x="318.2" y="408.8">5</text>
<text x="387.3" y="408.8">6</text>
<text x="456.5" y="408.8">7</text>
<text x="525.6" y="408.8">8</text>
</g>
<g font-size="3.2" fill="#000080">
<text x="34" y="45.6">J3</text>
<text x="135.5" y="47.6">J4</text>
<text x="25.4" y="49.1">POWER</text>
<text x="135.5" y="50.9">LCD POWER</text>
<text x="57.9" y="58.4">C1</text>
<text x="72.3" y="58.3">C2</text>
<text x="86.4" y="58.3">C3</text>
<text x="100.5" y="58.3">C4</text>
<text x="114.7" y="58.3">C5</text>
<text x="430.2" y="57.7">Dake_Elec_FA201</text>
<text x="430.2" y="54.2">U2</text>
<text x="57.9" y="61.6">10u</text>
<text x="72.3" y="61.6">100n</text>
<text x="86.4" y="61.6">100n</text>
<text x="100.5" y="61.6">100n</text>
<text x="114.7" y="61.6">100n</text>
<text x="200" y="111.3">R1</text>
<text x="214.1" y="111.3">R2</text>
<text x="236.2" y="113">H1</text>
<text x="121.7" y="119">Lichee_Nano</text>
<text x="121.7" y="115.4">U1</text>
<text x="200" y="114.5">3K3</text>
<text x="214.1" y="114.5">3K3</text>
<text x="236.6" y="116.6">Touch panel</text>
<text x="197.6" y="148.3">C6</text>
<text x="211.7" y="148.3">C7</text>
<text x="197.6" y="151.5">56pF</text>
<text x="211.7" y="151.5">56pF</text>
<text x="116.4" y="277.1">J1</text>
<text x="117" y="280.6">AD9226 Module</text>
<text x="259.3" y="277.1">J2</text>
<text x="259.8" y="280.6">AN9767 Module</text>
</g>
<g font-size="3.2">
<text x="33.3" y="54.8">1</text>
<text x="33.3" y="58.3">2</text>
<text x="136.5" y="56.5">1</text>
<text x="33.3" y="61.8">3</text>
<text x="136.5" y="60">2</text>
<text x="238.1" y="125.3">4</text>
<text x="238.1" y="121.8">6</text>
<text x="246.7" y="125.3">3</text>
<text x="246.7" y="121.8">5</text>
<text x="238.1" y="128.8">2</text>
<text x="246.7" y="128.8">1</text>
<text x="123.5" y="285.8">1</text>
<text x="132" y="285.8">2</text>
<text x="266.3" y="285.8">1</text>
<text x="274.9" y="285.8">2</text>
<text x="123.5" y="289.3">3</text>
<text x="123.5" y="292.9">5</text>
<text x="132" y="289.3">4</text>
<text x="132" y="292.9">6</text>
<text x="266.3" y="289.3">3</text>
<text x="266.3" y="292.9">5</text>
<text x="274.9" y="289.3">4</text>
<text x="274.9" y="292.9">6</text>
<text x="123.5" y="296.4">7</text>
<text x="123.5" y="299.9">9</text>
<text x="130" y="299.9">10</text>
<text x="132" y="296.4">8</text>
<text x="266.3" y="296.4">7</text>
<text x="266.3" y="299.9">9</text>
<text x="272.9" y="299.9">10</text>
<text x="274.9" y="296.4">8</text>
<text x="123.5" y="303.5">11</text>
<text x="130" y="303.5">12</text>
<text x="266.3" y="303.5">11</text>
<text x="272.9" y="303.5">12</text>
<text x="123.5" y="307">13</text>
<text x="123.5" y="310.5">15</text>
<text x="130" y="307">14</text>
<text x="130" y="310.5">16</text>
<text x="266.3" y="307">13</text>
<text x="266.3" y="310.5">15</text>
<text x="272.9" y="307">14</text>
<text x="272.9" y="310.5">16</text>
<text x="123.5" y="314">17</text>
<text x="123.5" y="317.6">19</text>
<text x="130" y="314">18</text>
<text x="130" y="317.6">20</text>
<text x="266.3" y="314">17</text>
<text x="266.3" y="317.6">19</text>
<text x="272.9" y="314">18</text>
<text x="272.9" y="317.6">20</text>
<text x="123.5" y="321.1">21</text>
<text x="130" y="321.1">22</text>
<text x="266.3" y="321.1">21</text>
<text x="272.9" y="321.1">22</text>
<text x="123.5" y="324.6">23</text>
<text x="123.5" y="328.2">25</text>
<text x="130" y="324.6">24</text>
<text x="130" y="328.2">26</text>
<text x="266.3" y="324.6">23</text>
<text x="266.3" y="328.2">25</text>
<text x="272.9" y="324.6">24</text>
<text x="272.9" y="328.2">26</text>
<text x="123.5" y="331.7">27</text>
<text x="123.5" y="335.2">29</text>
<text x="130" y="331.7">28</text>
<text x="130" y="335.2">30</text>
<text x="266.3" y="331.7">27</text>
<text x="266.3" y="335.2">29</text>
<text x="272.9" y="331.7">28</text>
<text x="272.9" y="335.2">30</text>
<text x="123.5" y="338.7">31</text>
<text x="130" y="338.7">32</text>
<text x="266.3" y="338.7">31</text>
<text x="272.9" y="338.7">32</text>
<text x="123.5" y="342.3">33</text>
<text x="123.5" y="345.8">35</text>
<text x="130" y="342.3">34</text>
<text x="130" y="345.8">36</text>
<text x="266.3" y="342.3">33</text>
<text x="266.3" y="345.8">35</text>
<text x="272.9" y="342.3">34</text>
<text x="272.9" y="345.8">36</text>
<text x="123.5" y="349.3">37</text>
<text x="123.5" y="352.8">39</text>
<text x="130" y="349.3">38</text>
<text x="130" y="352.8">40</text>
<text x="266.3" y="349.3">37</text>
<text x="266.3" y="352.8">39</text>
<text x="272.9" y="349.3">38</text>
<text x="272.9" y="352.8">40</text>
</g>
<g font-size="3.2" fill="#00f">
<text x="389.6" y="62.2">1</text>
<text x="389.6" y="65.7">2</text>
<text x="394.1" y="63.6">GND</text>
<text x="463" y="63.6">GND</text>
<text x="472.7" y="65.7">111</text>
<text x="472.7" y="62.2">112</text>
<text x="389.6" y="69.2">3</text>
<text x="394.1" y="67.1">3V3</text>
<text x="394.1" y="70.6">GND</text>
<text x="456.5" y="67.1">VIN / 5V</text>
<text x="463" y="70.6">GND</text>
<text x="472.7" y="69.2">110</text>
<text x="389.6" y="72.7">4</text>
<text x="389.6" y="76.3">5</text>
<text x="394.1" y="74.2">3V3</text>
<text x="394.1" y="77.7">GND</text>
<text x="456.5" y="74.2">VIN / 5V</text>
<text x="463" y="77.7">GND</text>
<text x="472.7" y="76.3">108</text>
<text x="472.7" y="72.7">109</text>
<text x="389.6" y="79.8">6</text>
<text x="389.6" y="83.3">7</text>
<text x="394.1" y="81.2">3V3</text>
<text x="456.5" y="81.2">VIN / 5V</text>
<text x="472.7" y="83.3">106</text>
<text x="472.7" y="79.8">107</text>
<text x="389.6" y="86.9">8</text>
<text x="394.1" y="84.7">28</text>
<text x="394.1" y="88.3">25</text>
<text x="466.2" y="88.3">24</text>
<text x="468.2" y="84.7">3</text>
<text x="472.7" y="86.9">105</text>
<text x="387.6" y="93.9">10</text>
<text x="389.6" y="90.4">9</text>
<text x="394.1" y="91.8">31</text>
<text x="394.1" y="95.3">30</text>
<text x="445.7" y="95.3">CH340-RXD / 2</text>
<text x="445.9" y="91.8">CH340-TXD / 1</text>
<text x="472.7" y="93.9">103</text>
<text x="472.7" y="90.4">104</text>
<text x="387.6" y="97.4">11</text>
<text x="387.6" y="101">12</text>
<text x="394.1" y="98.8">33</text>
<text x="466.2" y="98.8">10</text>
<text x="472.7" y="101">101</text>
<text x="472.7" y="97.4">102</text>
<text x="387.6" y="104.5">13</text>
<text x="394.1" y="102.4">32</text>
<text x="394.1" y="105.9">38</text>
<text x="464.2" y="105.9">144</text>
<text x="468.2" y="102.4">7</text>
<text x="472.7" y="104.5">100</text>
<text x="387.6" y="108">14</text>
<text x="387.6" y="111.5">15</text>
<text x="394.1" y="109.4">34</text>
<text x="394.1" y="113">42</text>
<text x="464.2" y="113">142</text>
<text x="466.2" y="109.4">11</text>
<text x="472.7" y="111.5">98</text>
<text x="472.7" y="108">99</text>
<text x="387.6" y="115.1">16</text>
<text x="387.6" y="118.6">17</text>
<text x="394.1" y="116.5">39</text>
<text x="464.2" y="116.5">143</text>
<text x="472.7" y="118.6">96</text>
<text x="472.7" y="115.1">97</text>
<text x="225.1" y="120.4">RESET</text>
<text x="228.6" y="123.9">GND</text>
<text x="250.8" y="120.4">VCC</text>
<text x="250.8" y="123.9">INT</text>
<text x="387.6" y="122.1">18</text>
<text x="387.6" y="125.7">19</text>
<text x="394.1" y="120">44</text>
<text x="394.1" y="123.5">43</text>
<text x="464.2" y="123.5">141</text>
<text x="464.2" y="120">138</text>
<text x="472.7" y="125.7">94</text>
<text x="472.7" y="122.1">95</text>
<text x="229" y="127.4">SDA</text>
<text x="250.8" y="127.4">SCL</text>
<text x="387.6" y="129.2">20</text>
<text x="394.1" y="127.1">49</text>
<text x="394.1" y="130.6">46</text>
<text x="464.2" y="130.6">137</text>
<text x="464.2" y="127.1">136</text>
<text x="472.7" y="129.2">93</text>
<text x="387.6" y="132.7">21</text>
<text x="387.6" y="136.2">22</text>
<text x="394.1" y="134.1">51</text>
<text x="394.1" y="137.7">50</text>
<text x="464.2" y="137.7">135</text>
<text x="464.2" y="134.1">133</text>
<text x="472.7" y="136.2">91</text>
<text x="472.7" y="132.7">92</text>
<text x="24.3" y="140.1">(0 = data, 1 = command)</text>
<text x="117.9" y="138">1</text>
<text x="122.4" y="139.4">PE12</text>
<text x="157.2" y="139.4">PA3</text>
<text x="165.8" y="138">20</text>
<text x="387.6" y="139.8">23</text>
<text x="387.6" y="143.3">24</text>
<text x="394.1" y="141.2">53</text>
<text x="464.2" y="141.2">129</text>
<text x="472.7" y="143.3">89</text>
<text x="472.7" y="139.8">90</text>
<text x="24.3" y="147.2">(0 = read, 1 = write)</text>
<text x="117.9" y="145.1">2</text>
<text x="122.4" y="146.5">PE11</text>
<text x="157.2" y="146.5">PA2</text>
<text x="165.8" y="145.1">19</text>
<text x="387.6" y="146.8">25</text>
<text x="394.1" y="144.7">52</text>
<text x="394.1" y="148.2">55</text>
<text x="464.2" y="148.2">127</text>
<text x="464.2" y="144.7">132</text>
<text x="472.7" y="146.8">88</text>
<text x="24.3" y="154.2">(rising edge active)</text>
<text x="117.9" y="152.1">3</text>
<text x="122.4" y="153.5">PE10</text>
<text x="157.2" y="153.5">PA1</text>
<text x="165.8" y="152.1">18</text>
<text x="387.6" y="150.4">26</text>
<text x="387.6" y="153.9">27</text>
<text x="394.1" y="151.8">54</text>
<text x="394.1" y="155.3">59</text>
<text x="464.2" y="155.3">125</text>
<text x="464.2" y="151.8">128</text>
<text x="472.7" y="153.9">86</text>
<text x="472.7" y="150.4">87</text>
<text x="117.9" y="159.2">4</text>
<text x="122.4" y="160.6">PE9</text>
<text x="157.2" y="160.6">PA0</text>
<text x="165.8" y="159.2">17</text>
<text x="387.6" y="157.4">28</text>
<text x="387.6" y="160.9">29</text>
<text x="394.1" y="158.8">58</text>
<text x="464.2" y="158.8">126</text>
<text x="472.7" y="160.9">84</text>
<text x="472.7" y="157.4">85</text>
<text x="117.9" y="166.2">5</text>
<text x="122.4" y="167.6">PE8</text>
<text x="157.1" y="167.6">3V3</text>
<text x="165.8" y="166.2">16</text>
<text x="387.6" y="164.5">30</text>
<text x="387.6" y="168">31</text>
<text x="394.1" y="162.3">60</text>
<text x="394.1" y="165.9">GND</text>
<text x="464.2" y="165.9">124</text>
<text x="464.2" y="162.3">121</text>
<text x="472.7" y="168">82</text>
<text x="472.7" y="164.5">83</text>
<text x="117.9" y="173.3">6</text>
<text x="165.8" y="173.3">15</text>
<text x="387.6" y="171.5">32</text>
<text x="394.1" y="169.4">65</text>
<text x="394.1" y="172.9">64</text>
<text x="464.2" y="172.9">120</text>
<text x="464.2" y="169.4">119</text>
<text x="472.7" y="171.5">81</text>
<text x="122.4" y="174.7">PE7</text>
<text x="156.1" y="174.7">GND</text>
<text x="387.6" y="175">33</text>
<text x="387.6" y="178.6">34</text>
<text x="394.1" y="176.5">67</text>
<text x="394.1" y="180">66</text>
<text x="464.2" y="180">115</text>
<text x="464.2" y="176.5">114</text>
<text x="472.7" y="178.6">79</text>
<text x="472.7" y="175">80</text>
<text x="117.9" y="180.3">7</text>
<text x="122.4" y="181.8">PE6</text>
<text x="159.2" y="181.8">5V</text>
<text x="165.8" y="180.3">14</text>
<text x="387.6" y="182.1">35</text>
<text x="387.6" y="185.6">36</text>
<text x="394.1" y="183.5">69</text>
<text x="464.2" y="183.5">112</text>
<text x="472.7" y="185.6">77</text>
<text x="472.7" y="182.1">78</text>
<text x="117.9" y="187.4">8</text>
<text x="122.4" y="188.8">PE5</text>
<text x="157.4" y="188.8">PE0</text>
<text x="165.8" y="187.4">13</text>
<text x="387.6" y="189.2">37</text>
<text x="394.1" y="187">68</text>
<text x="394.1" y="190.6">71</text>
<text x="464.2" y="190.6">110</text>
<text x="464.2" y="187">113</text>
<text x="472.7" y="189.2">76</text>
<text x="117.9" y="194.5">9</text>
<text x="122.4" y="195.9">PE4</text>
<text x="157.4" y="195.9">PE1</text>
<text x="165.8" y="194.5">12</text>
<text x="387.6" y="192.7">38</text>
<text x="387.6" y="196.2">39</text>
<text x="394.1" y="194.1">70</text>
<text x="394.1" y="197.6">73</text>
<text x="464.2" y="197.6">105</text>
<text x="464.2" y="194.1">111</text>
<text x="472.7" y="196.2">74</text>
<text x="472.7" y="192.7">75</text>
<text x="115.9" y="201.5">10</text>
<text x="122.4" y="202.9">PE3</text>
<text x="157.4" y="202.9">PE2</text>
<text x="165.8" y="201.5">11</text>
<text x="387.6" y="199.7">40</text>
<text x="387.6" y="203.3">41</text>
<text x="394.1" y="201.2">72</text>
<text x="464.2" y="201.2">106</text>
<text x="472.7" y="203.3">72</text>
<text x="472.7" y="199.7">73</text>
<text x="387.6" y="206.8">42</text>
<text x="394.1" y="204.7">75</text>
<text x="394.1" y="208.2">74</text>
<text x="442" y="204.7">24C02-SDA / 103</text>
<text x="464.2" y="208.2">104</text>
<text x="472.7" y="206.8">71</text>
<text x="387.6" y="210.3">43</text>
<text x="387.6" y="213.9">44</text>
<text x="394.1" y="211.7">77</text>
<text x="394.1" y="215.3">76</text>
<text x="442.7" y="215.3">24C02-SCL / 101</text>
<text x="452.4" y="211.7">KEY2 / 100</text>
<text x="472.7" y="213.9">69</text>
<text x="472.7" y="210.3">70</text>
<text x="387.6" y="217.4">45</text>
<text x="387.6" y="220.9">46</text>
<text x="394.1" y="218.8">83 / KEY1</text>
<text x="454.3" y="218.8">LED2 / 98</text>
<text x="472.7" y="220.9">67</text>
<text x="472.7" y="217.4">68</text>
<text x="387.6" y="224.4">47</text>
<text x="387.6" y="228">48</text>
<text x="394.1" y="222.3">80</text>
<text x="394.1" y="225.8">85 / 25Q128-CLK</text>
<text x="454.3" y="222.3">LED1 / 99</text>
<text x="466.2" y="225.8">90</text>
<text x="472.7" y="228">65</text>
<text x="472.7" y="224.4">66</text>
<text x="387.6" y="231.5">49</text>
<text x="394.1" y="229.4">84 / 25Q128-DO</text>
<text x="394.1" y="232.9">87 / 25Q128-DI</text>
<text x="466.2" y="232.9">88</text>
<text x="466.2" y="229.4">91</text>
<text x="472.7" y="231.5">64</text>
<text x="387.6" y="235">50</text>
<text x="387.6" y="238.5">51</text>
<text x="394.1" y="236.4">86 / 25Q128-CS</text>
<text x="394.1" y="240">GND</text>
<text x="463" y="240">GND</text>
<text x="466.2" y="236.4">89</text>
<text x="472.7" y="238.5">62</text>
<text x="472.7" y="235">63</text>
<text x="387.6" y="242.1">52</text>
<text x="387.6" y="245.6">53</text>
<text x="394.1" y="243.5">3V3</text>
<text x="464.1" y="243.5">3V3</text>
<text x="472.7" y="245.6">60</text>
<text x="472.7" y="242.1">61</text>
<text x="387.6" y="249.1">54</text>
<text x="394.1" y="247">GND</text>
<text x="394.1" y="250.5">3V3</text>
<text x="463" y="247">GND</text>
<text x="464.1" y="250.5">3V3</text>
<text x="472.7" y="249.1">59</text>
<text x="387.6" y="252.7">55</text>
<text x="387.6" y="256.2">56</text>
<text x="394.1" y="254.1">GND</text>
<text x="394.1" y="257.6">3V3</text>
<text x="463" y="254.1">GND</text>
<text x="464.1" y="257.6">3V3</text>
<text x="472.7" y="256.2">57</text>
<text x="472.7" y="252.7">58</text>
</g>
</svg>
